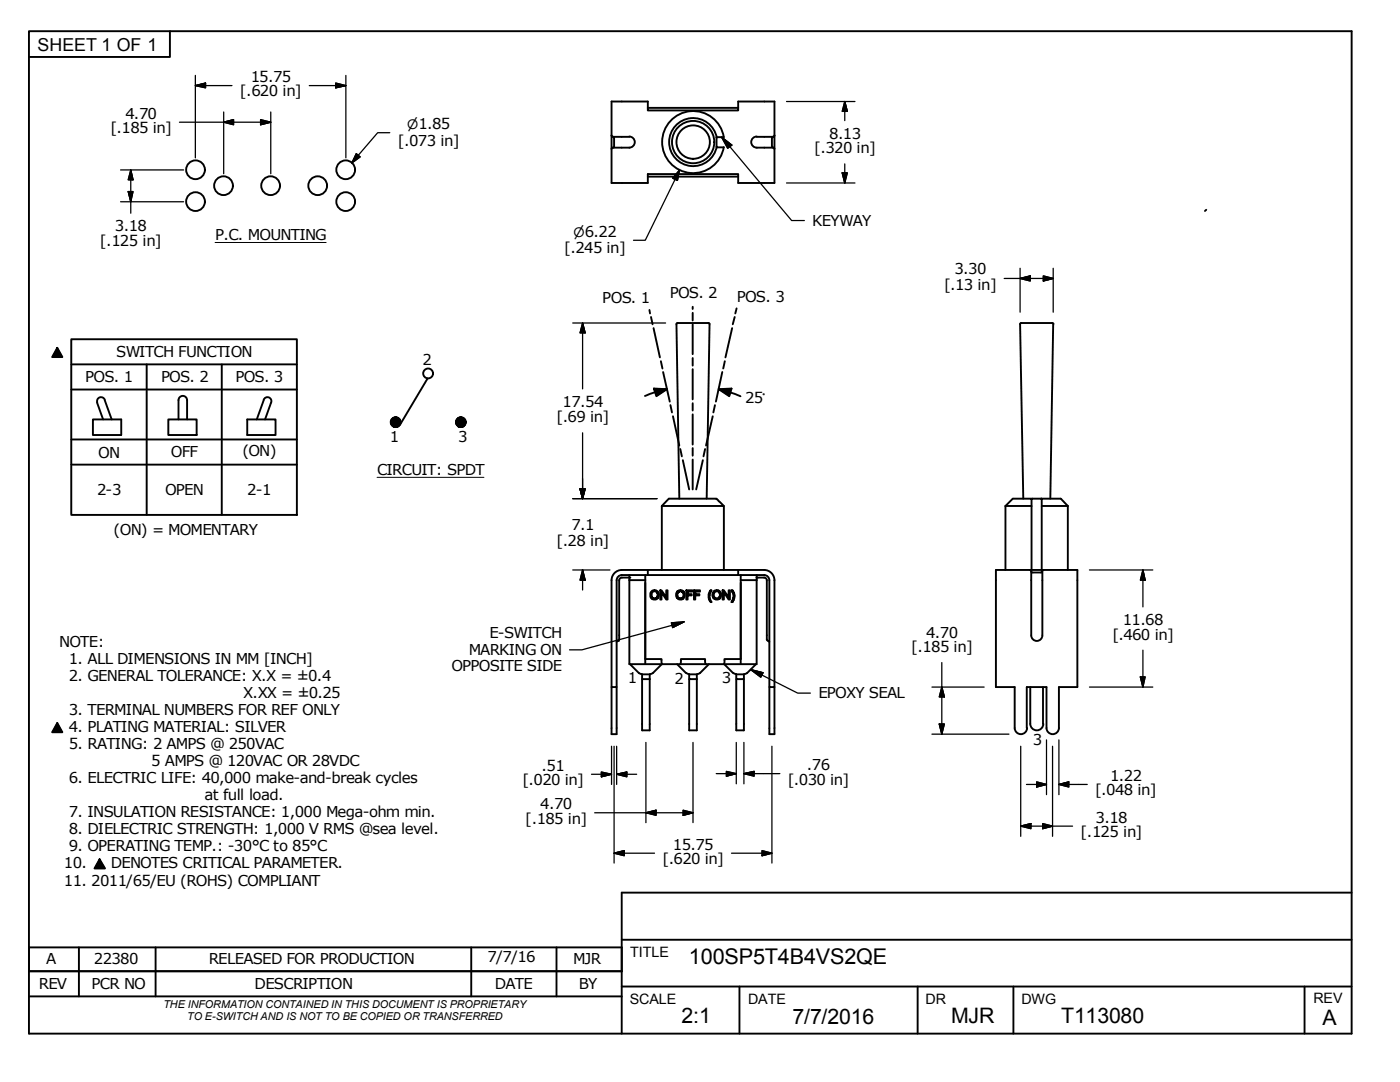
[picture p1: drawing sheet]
<svg xmlns="http://www.w3.org/2000/svg" width="279mm" height="216mm" viewBox="0 0 279 216" stroke-linecap="round" stroke-linejoin="round" font-family="sans-serif">
<!-- layer: Visible Edges(ANSI) -->
<g fill="none" stroke="#000" stroke-width=".38">
<path d="M122 27.1v-6.8h7.3v1.7h18v-1.7h7.3v6.8M122 27.1v9.4h7.3v-1.8h18v1.8h7.3v-9.4M122 27l.3 .2M122.3 27.3h3.3M122.3 27.3l.3 .2M122.6 27.5v1.7M122.6 29.2l-.3 .3M125.6 27.2a1.11 1.11 0 0 1 1.1 1.2 1.11 1.11 0 0 1-1.1 1.1h-3.3l-.3 .2M129.3 35.2h18M129.3 21.5h18M143 27.5a4.8 4.8 0 0 0-7.3-3.1 4.8 4.8 0 0 0 0 7.9 4.8 4.8 0 0 0 7.3-3.1M144.4 27.3a6.2 6.2 0 0 0-9.5-4 6.2 6.2 0 0 0 .1 10.3 6.2 6.2 0 0 0 9.5-4.2h-1.5v-2h1.5"/>
<path d="M151 27.3h3.3l-.2 .2M151 27.2a1.11 1.11 0 0 0-1.1 1.1 1.11 1.11 0 0 0 1.1 1.2h3.3M154.1 27.5v1.7M154.1 29.2l.2 .3M154.3 29.5l.3 .2M154.6 27l-.3 .2M240.7 41.9l-.2 .2M203.8 64.5h6.2M203.8 64.5l-.2 .2 .6 34.8M210 64.5l.2 .2M210.2 64.6l-.6 34.9M133.5 99.5h9.5l1.5 1.5h-12.4z"/>
<path d="M135.6 99.5l-.6-34.8 .2-.2h6.2l.2 .2-.6 34.8M202.1 99.5h3.9l-.1 .1v1.4h-5.2zM206 99.5h1.8M207.8 99.5h3.9l1.4 1.5h-5.2v-1.4zM122 115.8v21.3h1.1v-21.3M123.6 115.8v11.8l-.3 .2M124.1 114.7h5.2M124.1 113.7h5.2M124.1 115.3h1.5M124.1 115.3l-.5 .2v.3M124.1 114.7a1.05 1.05 0 0 0-1 1.1M124.1 113.7a2.06 2.06 0 0 0-2.1 2.1"/>
<path d="M125.6 114.7v17.8h6.5M125.6 115.8h3.2M128.8 114.7v1.1M128.8 115.8v16.7M129.3 113.7h18v1h-18M129.3 113.7v1M130.2 118.1a.69 .69 0 0 1 1.1 .6 .69 .69 0 0 1-1.1 .6v-.1a.76 .76 0 0 1 0-1.1zM131.8 117.8h.2l1 1.4v-1.4h.2v1.8h-.2l-1-1.4v1.4h-.2zM132.1 101v12.7M135.3 118.2a.7 .7 0 0 1 1.2 .3 .7 .7 0 0 1-.8 .9 .8 .8 0 0 1-.4-1.2zM137 117.8h1.2v.2h-1v.6h.8v.2h-.8v.8h-.2zM138.5 117.8h1.2v.2h-1v.6h.9v.2h-.9v.8h-.2z"/>
<path d="M141.7 117.9l.3-.1-.3 .6-.1 .8 .4 .9-.3-.1-.3-.7v-.7zM142.7 118.1a.7 .7 0 0 1 .9 .3 .7 .7 0 0 1-.3 1 .71 .71 0 0 1-.9-.4 .71 .71 0 0 1 .3-.9zM144.2 117.8h.3l.9 1.4v-1.4h.3v1.8h-.3l-.9-1.4v1.4h-.3zM144.5 101v12.7M146 117.8a.91 .91 0 0 1 .6 .9v.4l-.2 .7-.2 .3h-.2l.4-.8-.1-.9zM147.3 114.7h5.2M147.3 113.7h5.2M147.8 114.7v1.1M147.8 115.8h3.2M147.8 115.8v16.7M151 114.7v17.8h-6.5M151 115.3h1.5"/>
<path d="M152.5 114.7a1.05 1.05 0 0 1 1 1.1M152.5 115.3h.3l.2 .5M152.5 113.7a2.06 2.06 0 0 1 2.1 2.1M153 115.8v11.8l.3 .2M153.5 115.8v21.3h1.1v-21.3M200.7 101v12.7M205.5 113.7h9.5v23.4h-3.7v8.2M205.5 113.7h-6.7v23.4h3.7v8.2M205.6 113.7l.2 .3M205.9 101v12.7M206 114.2l-.2-.2v12.7M207.9 101v12.7"/>
<path d="M208 114l-.3 .2h-1.6M208 114v12.7M208.2 113.7l-.2 .3M213.1 101v12.7M122 137.1v9.4h1.1v-9.4M123.3 127.9l-.2 .2M125.7 132.5l1.8 1.8M127.5 134.3l.5 .2M128.1 134.6h1.6M128.1 134.6v.9h1.6M128.8 131.5h3.2l.1 1M129.7 134.6v11.1h-1.6v-10.2"/>
<path d="M130.3 134.3l-.5 .2M132.1 132.5l-1.8 1.8M132.1 132.5h12.4M135.1 132.5l1.8 1.8M135.8 132.5l.1-1h4.8l.1 1M136.9 134.3l.6 .2M137.5 134.6h1.6M137.5 134.6v.9h1.6M139.1 134.6v11.1h-1.6v-10.2M139.7 134.3l-.5 .2M141.5 132.5l-1.8 1.8M144.5 132.5l1.8 1.8"/>
<path d="M146.3 134.3l.6 .2M146.9 134.6h1.6M146.9 135.5v10.2h1.6v-10.2M146.9 134.6v.9h1.6v-.9M147.8 131.5h-3.2l-.1 1M149.1 134.3l-.5 .2M150.9 132.5l-1.8 1.8M153.3 127.9l.2 .2M153.5 137.1v9.4h1.1v-9.4M205.6 137.1v7.3a1.3 1.3 0 0 0 1.3 1.3 1.3 1.3 0 0 0 1.3-1.3M205.8 126.8a1.11 1.11 0 0 0 1.1 1.1 1.11 1.11 0 0 0 1.1-1.1M208.2 137.1v7.4"/>
<path d="M202.5 145.3a1.24 1.24 0 0 0 1.2 1.2 1.24 1.24 0 0 0 1.3-1.2M204.9 145.3v-8.2h4v8.2M208.9 145.3a1.24 1.24 0 0 0 1.2 1.2 1.24 1.24 0 0 0 1.2-1.2"/>
<circle cx="138.3" cy="28.4" r="4.2"/>
<circle cx="138.3" cy="28.4" r="3.3"/>
<circle cx="130.6" cy="118.7" r=".89"/>
<circle cx="135.8" cy="118.7" r=".9"/>
<circle cx="143.1" cy="118.7" r=".91"/>
</g>
<g fill="#000">
<circle cx="125.6" cy="115.3" r=".19"/>
<circle cx="151" cy="115.3" r=".19"/>
<circle cx="123.3" cy="127.9" r=".19"/>
<circle cx="153.3" cy="127.9" r=".19"/>
</g>
<!-- layer: Hatch -->
<g fill="#000" stroke="#000" stroke-width=".2">
<path d="M11.4 69.4l1 1.8h-2zM130.5 77.5l2.6 .2-2.1 1.4zM143.4 77.7l2.6-.2-.5 1.6zM78 84.1h1.9zM78 83.9l1.9 .2h-1.9zM78 83.9h1.9v.2zM78 83.8l1.9 .1h-1.9zM78 83.8h1.9v.1zM78.1 83.8h1.8zM78.2 83.7l1.6 .1zM78.2 83.6l1.6 .1h-1.6zM78.2 83.6h1.5l.1 .1z"/>
<path d="M78.2 83.6h1.5zM78.3 83.5l1.4 .1zM78.4 83.4l1.2 .1zM78.4 83.4h1.2zM78.5 83.4h1.1zM78.5 83.4h.9zM78.5 83.3l.9 .1zM78.5 83.3h.9zM78.7 83.3h.7zM78.7 83.2l.5 .1zM78.7 83.2h.5zM78.9 83.2h.3z"/>
<path d="M78.9 83.2h.2zM78.7 85.2l.4 .1zM78.9 85.3h.2zM78.7 85.2h.5zM78.5 85.2h.7zM78.5 85.2h.9zM78.4 85.1l1 .1zM78.3 85l1.3 .1zM78.4 85.1h1.2zM78.2 84.9l1.4 .1h-1.3zM78.3 85h1.3zM78.2 84.8l1.5 .1z"/>
<path d="M78.2 84.9h1.5l-.1 .1zM78.1 84.8h1.7zM78.2 84.8h1.6zM78 84.6l1.8 .2h-1.7zM78 84.5l1.9 .1h-1.9zM78 84.6h1.9zM78 84.6h1.9l-.1 .2zM78 84.1h1.9v.2zM78 84.1l1.9 .2h-1.9zM78 84.3h1.9v.1zM78 84.3l1.9 .1h-1.9zM78 84.4l1.9 .1z"/>
<path d="M78 84.5h1.9v.1zM91 84.1h2zM91 83.9l2 .2h-2zM91 83.9h1.9l.1 .2zM91.1 83.8l1.8 .1h-1.9zM91.1 83.8h1.8v.1zM91.1 83.8h1.8zM91.1 83.7l1.7 .1zM91.1 83.7l.1-.1 1.6 .1zM91.2 83.6h1.5l.1 .1zM91.2 83.6h1.5zM91.3 83.5l1.4 .1z"/>
<path d="M91.4 83.4l1.2 .1zM91.4 83.4h1.1zM91.6 83.3l.9 .1zM91.6 83.3h.8zM91.6 83.3h.7zM91.8 83.2l.5 .1zM91.8 83.2h.3zM91.9 83.2h.2zM91.8 85.2l.3 .1zM91.9 85.3h.2zM91.6 85.2h.5zM91.8 85.2h.3z"/>
<path d="M91.6 85.2h.7zM91.4 85.2h1zM91.6 85.2h.8zM91.4 85.1l1.1 .1zM91.4 85.2h1.1zM91.3 85l1.2 .1zM91.4 85.1h1.1zM91.2 84.9l1.4 .1h-1.3zM91.3 85h1.3zM91.1 84.8l1.6 .1zM91.2 84.9h1.5l-.1 .1zM91.1 84.8h1.7z"/>
<path d="M91.1 84.6l1.7 .2h-1.7zM91 84.5l1.9 .1h-1.9zM91 84.6h1.9zM91.1 84.6h1.8l-.1 .2zM91 84.1h2v.2zM91 84.1l2 .2h-2.1zM90.9 84.3h2.1v.1zM90.9 84.3l2.1 .1h-2zM91 84.4l2 .1zM91 84.5h2l-.1 .1zM11.4 144.3l1 1.8h-2zM19.9 171.4l1.1 1.9h-2.1z"/>
</g>
<!-- layer: Sketch Geometry(ANSI) -->
<g fill="none" stroke="#000" stroke-width=".38">
<path d="M5.8 6.2h263.9v200h-263.9zM33.9 6.2v5.2h-28.1M11.4 69.4l1 1.8h-2zM14.2 67.7h45v35h-45zM14.2 77.7h45M14.2 72.7h45M20.9 79.8l1.4 3.9M20.9 79.8a.79 .79 0 0 0-1-.5 .79 .79 0 0 0-.5 1M29.3 72.7v30M44.3 72.7v30M52.6 79.8a.79 .79 0 0 1 1-.5 .79 .79 0 0 1 .5 1M52.6 79.8l-1.4 3.9"/>
<path d="M85.3 75.5l-5.5 9.3M129.6 61.8l.1 .7M129.9 63.2l.3 1.5M130.4 65.5l1.3 5.8M130.5 77.5l2.6 .2-2.1 1.4zM131.9 72.1l.3 1.4M132.3 74.2l1.4 5.9M133.1 77.6l-2.5 .7-1.9 .7M138.2 61.2v.5M138.2 62.4v1.5M138.2 64.7v6M138.2 71.4v1.6"/>
<path d="M138.2 73.7v6M143.4 77.7l1.9 .5 2.5 .9M143.4 77.7l2.6-.2-.5 1.6zM144.1 74.2l-1.2 5.9M144.7 72.1l-.4 1.4M146.1 65.5l-1.3 5.8M146.6 63.2l-.4 1.5M147 61.5l-.3 1M14.2 92.7h45M14.2 87.7h45M18.5 83.7h5.7v3.1h-5.7zM19.4 80.3l1.2 3.4"/>
<path d="M33.6 83.7h5.6v3.1h-5.6zM35.6 83.7v-3.8a.86 .86 0 0 1 .9-.9 .86 .86 0 0 1 .8 .9v3.8M49.3 83.7h5.7v3.1h-5.7zM54.1 80.3l-1.2 3.4M133.8 80.8l.3 1.5M134.3 83.1l1.3 5.8M135.8 89.6l.3 1.5M136.3 91.8l1.2 5.9M138.2 80.5v1.4M138.2 82.7v6M138.2 89.4v1.5M138.2 91.7v6"/>
<path d="M140.3 91.8l-1.4 5.9M140.7 89.6l-.3 1.5M142.2 83.1l-1.3 5.8M142.7 80.8l-.3 1.5M11.4 144.3l1 1.8h-2zM19.9 171.4l1.1 1.9h-2.1zM269.7 178.1h-145.6v28.1M5.8 198.8h118.3M15.7 189v9.8M31.1 189v9.8M94 189v9.8M111.1 189v9.8"/>
<path d="M124.1 189h-118.3v4.8h118.3h-118.3M124.1 187.5h145.6M124.1 196.8h145.6M147.6 196.8v9.4M183.1 196.8v9.4M202.2 196.8v9.4M260.3 196.8v9.4"/>
<circle cx="39" cy="33.9" r="1.87"/>
<circle cx="44.6" cy="37.1" r="1.87"/>
<circle cx="54" cy="37.1" r="1.87"/>
<circle cx="63.4" cy="37.1" r="1.87"/>
<circle cx="69" cy="33.9" r="1.87"/>
<circle cx="39" cy="40.2" r="1.87"/>
<circle cx="69" cy="40.2" r="1.87"/>
<circle cx="85.4" cy="74.5" r=".98"/>
<circle cx="79" cy="84.2" r=".98"/>
<circle cx="92" cy="84.2" r=".98"/>
</g>
<!-- layer: Symbols(ANSI) -->
<path d="M42.9 48.4h22.2M75.2 95.2h21.4" fill="none" stroke="#000" stroke-width=".2"/>
<path d="M144 27.4l2 1.6-.8 .6zM144 27.4l14 16.6h2.5M134 124.3l2.5-.2-2.3 1.1zM136.5 124.1l-20.4 5.6h-2.4M149.8 133.6l2.5 .6-.5 .9zM149.8 133.6l9.4 4.7h2.5" fill="none" stroke="#000" stroke-width=".25"/>
<path d="M144 27.4l2 1.6zM144 27.4l2 1.6-.8 .6zM134.2 125.2l2.3-1.1zM134 124.3l2.5-.2-2.3 1.1zM149.8 133.6l2.5 .6zM149.8 133.6l2.5 .6-.5 .9z" fill="#000" stroke="#000" stroke-width=".25"/>
<!-- layer: Dimensions(ANSI) -->
<g fill="none" stroke="#000" stroke-width=".25">
<path d="M39 17.1l2-.5v.9zM39 17.1h7.3M39 15v16.5M61.7 17.1h7.3M67 16.6l2 .5-2 .4zM69 15v16.5M24.1 33.9h12.5M25.6 38.2h.9l-.4 2.1zM26.1 33.9l.4 2h-.9zM26.1 33.9v8.6M35.8 24.4h18.2M44.6 24.4l2-.5v1z"/>
<path d="M44.6 22.4v12.3M52 23.9l2 .5-2 .5zM54 22.4v12.3M71.1 30.7l.8 .6-1.7 1.2zM77.8 26.5h-2.4l-5.2 6M135.6 34l-.4 2-1-.4zM135.6 34l-6.8 13.9h-2.4M157 20.3h13.6M157 36.5h13.6M168.1 34.5h1l-.5 2zM168.6 20.3l.5 1.9h-1zM168.6 20.3v3.8"/>
<path d="M168.6 32.7v3.8M24.1 40.3h12.5M200.4 55.6h9.8M203.6 55.6l2-.5v1zM203.6 53.5v8.8M208.2 55.1l2 .5-2 .5zM210.2 53.5v8.8M114.3 64.5h18.5M116.3 64.5l.5 1.9h-1zM116.3 64.5v13.1M114.3 99.5h16.8M115.8 97.5h1l-.5 2z"/>
<path d="M116.3 86.4v13.1M114.3 113.7h7.4M116.3 113.7l.5 2.1h-1zM116.3 113.7v4M217.4 113.7h12.7M228.1 113.7l.4 2.1h-.9zM228.1 113.7v7.4M186 137.1h10.4M188 137.1l.5 2h-1zM188 132.2v14.3M217.4 137.1h12.7M227.6 135.1h.9l-.4 2z"/>
<path d="M228.1 129.7v7.4M118 154.5h4M120 154.1l2 .4-2 .5zM122 148.9v7.6M122.6 148.9v23.3M123.1 154.5l2-.4v.9zM123.1 154.5h4M123.1 148.9v7.6M128.9 148.1v16M138.3 148.1v16M142.9 154.4h4M145 153.9l1.9 .5-1.9 .5z"/>
<path d="M146.9 148.1v8.3M148.5 154.4l2-.5v1zM148.5 154.4h7.1M148.5 148.1v8.3M154.1 148.9v23.3M186 146.5h15.4M187.5 144.5h1l-.5 2zM203.7 148.9v18M204.9 156.5h4M206.9 156l2 .5-2 .5zM208.9 147.6v11M210.1 148.9v18"/>
<path d="M211.3 156.5l2-.5v1zM211.3 156.5h5.7M211.3 147.6v11M118.7 162.2h19.6M122.6 170.2l2-.5v1.1zM122.6 170.2h8M128.9 162.2l2-.5v1zM136.3 161.7l2 .5-2 .5zM146 170.2h8.1M152.1 169.7l2 .5-2 .6zM203.7 164.8l2-.5v1.1zM203.7 164.8h10.4"/>
<path d="M208.1 164.3l2 .5-2 .6z"/>
</g>
<g fill="#000" stroke="#000" stroke-width=".25">
<path d="M39 17.1l2-.5zM39 17.1l2-.5v.9zM67 17.5l2-.4zM67 16.6l2 .5-2 .4zM25.6 38.2l.5 2.1zM25.6 38.2h.9l-.4 2.1zM26.1 33.9l.4 2zM26.1 33.9l.4 2h-.9zM44.6 24.4l2-.5zM44.6 24.4l2-.5v1zM52 24.9l2-.5zM52 23.9l2 .5-2 .5z"/>
<path d="M71.1 30.7l-.9 1.8zM71.1 30.7l.8 .6-1.7 1.2zM135.6 34l-.4 2zM135.6 34l-.4 2-1-.4zM168.1 34.5l.5 2zM168.1 34.5h1l-.5 2zM168.6 20.3l.5 1.9zM168.6 20.3l.5 1.9h-1zM203.6 55.6l2-.5zM203.6 55.6l2-.5v1zM208.2 56.1l2-.5zM208.2 55.1l2 .5-2 .5z"/>
<path d="M116.3 64.5l.5 1.9zM116.3 64.5l.5 1.9h-1zM115.8 97.5l.5 2zM115.8 97.5h1l-.5 2zM116.3 113.7l.5 2.1zM116.3 113.7l.5 2.1h-1zM228.1 113.7l.4 2.1zM228.1 113.7l.4 2.1h-.9zM188 137.1l.5 2zM188 137.1l.5 2h-1zM227.6 135.1l.5 2zM227.6 135.1h.9l-.4 2z"/>
<path d="M120 155l2-.5zM120 154.1l2 .4-2 .5zM123.1 154.5l2-.4zM123.1 154.5l2-.4v.9zM145 154.9l1.9-.5zM145 153.9l1.9 .5-1.9 .5zM148.5 154.4l2-.5zM148.5 154.4l2-.5v1zM187.5 144.5l.5 2zM187.5 144.5h1l-.5 2zM206.9 157l2-.5zM206.9 156l2 .5-2 .5z"/>
<path d="M211.3 156.5l2-.5zM211.3 156.5l2-.5v1zM122.6 170.2l2-.5zM122.6 170.2l2-.5v1.1zM128.9 162.2l2-.5zM128.9 162.2l2-.5v1zM136.3 162.7l2-.5zM136.3 161.7l2 .5-2 .5zM152.1 170.8l2-.6zM152.1 169.7l2 .5-2 .6zM203.7 164.8l2-.5zM203.7 164.8l2-.5v1.1z"/>
<path d="M208.1 165.4l2-.6zM208.1 164.3l2 .5-2 .6z"/>
</g>
<g font-size="4.3">
<text x="137.5" y="192.4">100SP5T4B4VS2QE</text>
<text x="136" y="204.2">2:1</text>
<text x="158.2" y="204.3">7/7/2016</text>
<text x="189.8" y="204.2">MJR</text>
<text x="211.8" y="204.2">T113080</text>
<text x="263.9" y="204.5">A</text>
</g>
<text font-size="3.6" x="7.5" y="10.2">SHEET 1 OF 1</text>
<g font-size="3">
<text x="50" y="16.3">15.75</text>
<text x="25" y="23.7">4.70</text>
<text x="47.9" y="19.2">[.620 in]</text>
<text x="22" y="26.6">[.185 in]</text>
<text x="79.4" y="29.1">[.073 in]</text>
<text x="83.5" y="25.7">1.85</text>
<text x="165.5" y="27.7">8.13</text>
<text x="162.5" y="30.6">[.320 in]</text>
<text x="22.9" y="46.2">3.18</text>
<text x="42.9" y="47.9">P.C. MOUNTING</text>
<text x="116.7" y="47.2">6.22</text>
<text x="162.1" y="45">KEYWAY</text>
<text x="19.9" y="49">[.125 in]</text>
<text x="112.6" y="50.5">[.245 in]</text>
<text x="133.7" y="59.4">POS. 2</text>
<text x="188.4" y="57.8">[.13 in]</text>
<text x="190.5" y="54.7">3.30</text>
<text x="120.2" y="60.5">POS. 1</text>
<text x="147.1" y="60.2">POS. 3</text>
<text x="23.2" y="71.2">SWITCH FUNCTION</text>
<text x="17" y="76.1">POS. 1</text>
<text x="32.1" y="76.1">POS. 2</text>
<text x="47" y="76.1">POS. 3</text>
<text x="84.3" y="72.8">2</text>
<text x="112.3" y="81.2">17.54</text>
<text x="148.7" y="80.5">25</text>
<text x="77.8" y="88.1">1</text>
<text x="91.4" y="88.1">3</text>
<text x="111.1" y="84.3">[.69 in]</text>
<text x="19.6" y="91.3">ON</text>
<text x="34.1" y="91.2">OFF</text>
<text x="48.4" y="91">(ON)</text>
<text x="75.2" y="94.8">CIRCUIT: SPDT</text>
<text x="19.4" y="98.7">2-3</text>
<text x="33" y="98.7">OPEN</text>
<text x="49.3" y="98.7">2-1</text>
<text x="22.7" y="106.8">(ON) = MOMENTARY</text>
<text x="114" y="105.9">7.1</text>
<text x="111.1" y="108.9">[.28 in]</text>
<text x="224.1" y="124.7">11.68</text>
<text x="11.8" y="129.1">NOTE:</text>
<text x="93.5" y="130.7">MARKING ON</text>
<text x="97.7" y="127.3">E-SWITCH</text>
<text x="181.9" y="130.1">[.185 in]</text>
<text x="184.8" y="127.3">4.70</text>
<text x="222" y="127.6">[.460 in]</text>
<text x="13.7" y="132.5">1. ALL DIMENSIONS IN MM [INCH]</text>
<text x="13.7" y="135.9">2. GENERAL TOLERANCE: X.X = ±0.4</text>
<text x="90.1" y="134">OPPOSITE SIDE</text>
<text x="125.3" y="136.3">1</text>
<text x="134.6" y="136.4">2</text>
<text x="144.1" y="136.3">3</text>
<text x="13.7" y="142.7">3. TERMINAL NUMBERS FOR REF ONLY</text>
<text x="48.5" y="139.3">X.XX = ±0.25</text>
<text x="163.3" y="139.3">EPOXY SEAL</text>
<text x="13.7" y="146.1">4. PLATING MATERIAL: SILVER</text>
<text x="13.7" y="149.5">5. RATING: 2 AMPS @ 250VAC</text>
<text x="206.1" y="148.7">3</text>
<text x="30.2" y="152.9">5 AMPS @ 120VAC OR 28VDC</text>
<text x="108.1" y="153.8">.51</text>
<text x="161" y="153.7">.76</text>
<text x="221.6" y="155.9">1.22</text>
<text x="13.7" y="156.3">6. ELECTRIC LIFE: 40,000 make-and-break cycles</text>
<text x="40.8" y="159.7">at full load.</text>
<text x="104.3" y="156.7">[.020 in]</text>
<text x="107.8" y="161.5">4.70</text>
<text x="157.2" y="156.6">[.030 in]</text>
<text x="218.6" y="158.7">[.048 in]</text>
<text x="13.7" y="163.1">7. INSULATION RESISTANCE: 1,000 Mega-ohm min.</text>
<text x="13.7" y="166.5">8. DIELECTRIC STRENGTH: 1,000 V RMS @sea level.</text>
<text x="104.8" y="164.3">[.185 in]</text>
<text x="215.6" y="167.1">[.125 in]</text>
<text x="218.6" y="164.1">3.18</text>
<text x="12.8" y="173.3">10.</text>
<text x="13.7" y="169.9">9. OPERATING TEMP.: -30°C to 85°C</text>
<text x="22.1" y="173.3">DENOTES CRITICAL PARAMETER.</text>
<text x="132.2" y="172.4">[.620 in]</text>
<text x="134.3" y="169.5">15.75</text>
<text x="12.8" y="176.7">11. 2011/65/EU (ROHS) COMPLIANT</text>
<text x="7.7" y="197.4">REV</text>
<text x="9.2" y="192.4">A</text>
<text x="18.3" y="197.4">PCR NO</text>
<text x="18.7" y="192.4">22380</text>
<text x="41.7" y="192.4">RELEASED FOR PRODUCTION</text>
<text x="50.8" y="197.4">DESCRIPTION</text>
<text x="97.3" y="192">7/7/16</text>
<text x="98.7" y="197.4">DATE</text>
<text x="114.4" y="192.4">MJR</text>
<text x="115.5" y="197.3">BY</text>
</g>
<g font-size="2.9">
<text x="125.8" y="190.9">TITLE</text>
<text x="125.7" y="200.4">SCALE</text>
<text x="149.3" y="200.3">DATE</text>
<text x="184.7" y="200.3">DR</text>
<text x="203.8" y="200.4">DWG</text>
<text x="262.1" y="200.2">REV</text>
</g>
<g font-size="2.6">
<text x="81.3" y="25.7">⌀</text>
<text x="114.4" y="47.2">⌀</text>
<text x="152.2" y="80.5">°</text>
</g>
<g font-size="2.2">
<text x="32.6" y="201.2">THE INFORMATION CONTAINED IN THIS DOCUMENT IS PROPRIETARY</text>
<text x="37.3" y="203.6">TO E-SWITCH AND IS NOT TO BE COPIED OR TRANSFERRED</text>
</g>
</svg>
